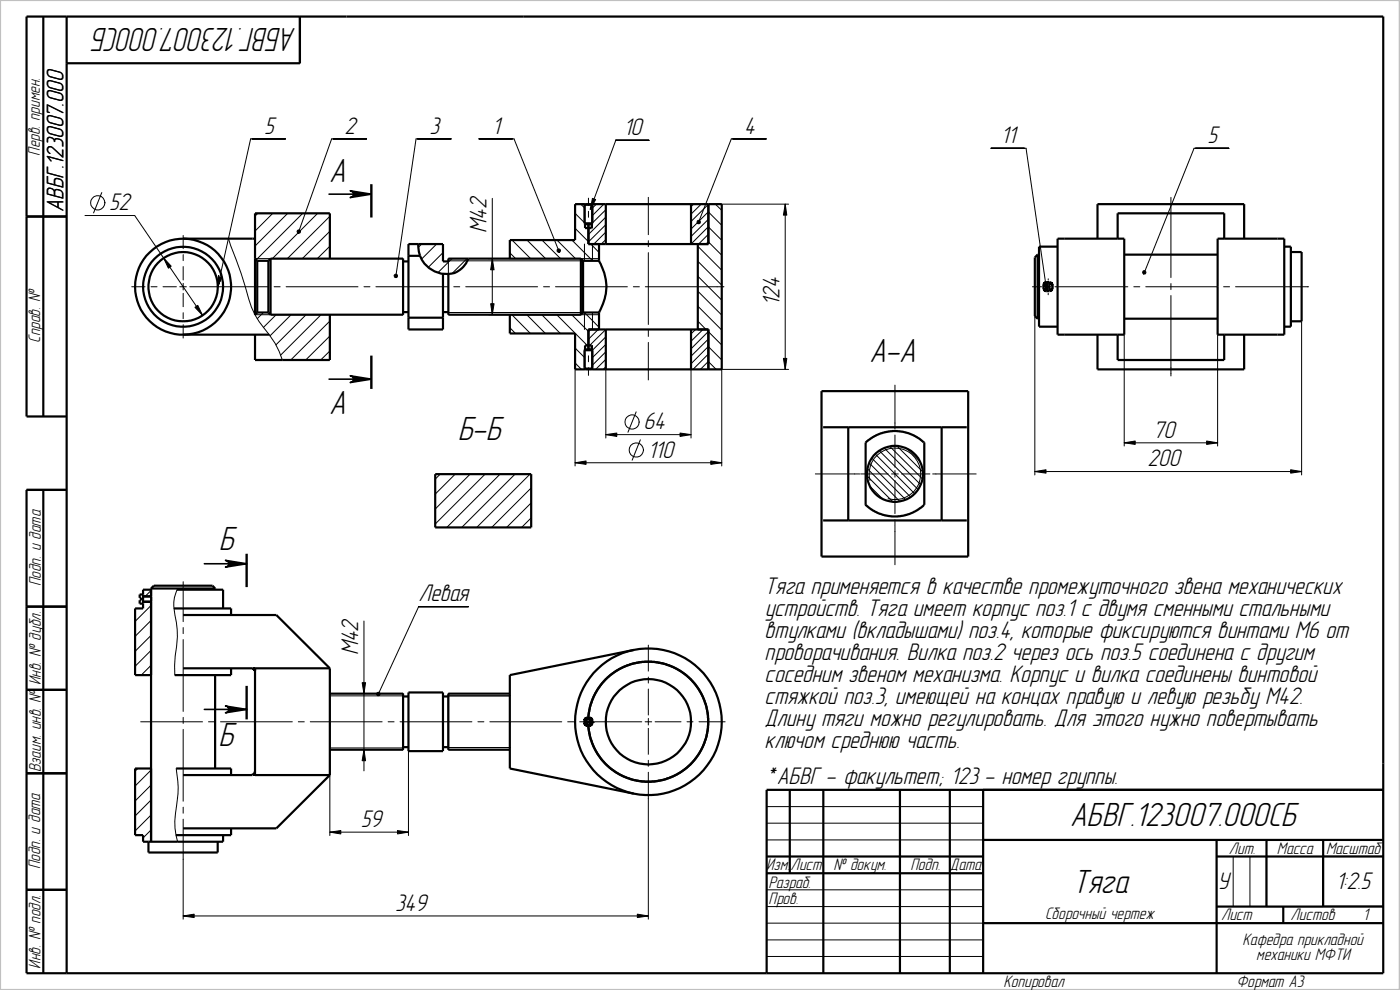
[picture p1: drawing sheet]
<svg xmlns="http://www.w3.org/2000/svg" width="297mm" height="210mm" viewBox="0 0 297 210" stroke-linecap="round" stroke-linejoin="round" font-family="sans-serif">
<g fill="none" stroke="#000" stroke-width=".21">
<path d="M60.5 29.5h-7.3l-7 31.3M77.8 29.5h-7.4l-7 19.6M95.7 29.5h-7.4l-4.3 29M101.6 29.5h7.5l9.4 23.7M130.6 29.8h.1M130.6 29.8h7.1M130.6 29.8l-5.4 14.6M162.5 29.5h-7.3l-7 17.6M210.3 31.5h7.4l4.2 29.1M260.7 31.5h-7.4l-10.5 26.3M18 45.7h10.6l14.4 21.2M21.6 40.9l-1.7 4.3"/>
<path d="M38.9 50v2.7M38.9 54v1.3M38.9 56.6v2.8M48.5 50.6l.4 1.5a108.4 108.4 0 0 1 4.4 13.1 20.3 20.3 0 0 0 3.8 5.8l1.3 1.9 1.5 3.5M54.7 45.3l-.6 .5M57.9 45.3l-3.8 3.7M61 45.3l-6.9 6.9M64.2 45.3l-9.8 9.8M67.4 45.3l-9.6 9.6M70 54.9h-15.9v11.9h15.9M70 52.2l-2.7 2.7M70 49.1l-5.9 5.8"/>
<path d="M70 45.9l-9 9M85.5 54.9v11.9M89.5 51.8l-.8 .7M92.6 51.8l-3.2 3.2M94 53.6l-3.2 3.1M95.1 54.9v11.9M95.1 55.3h28.6M95.9 54.9l-3 2.9M99.1 54.9l-3.2 3.1M103.7 54.9h23.4M104.4 42.1v24.7M108.2 53.6l1.2 1.3"/>
<path d="M108.6 50.9l4 4M111.8 50.9l3.9 4M115 50.9l3.9 4M118.2 50.9l3.9 4M121.3 50.9l4.4 4.4M122 45.3l2 1.9M123.2 43.3l.8 .8M124 51.8v3.4M124.2 43.3v.4M124.8 42v1.6M124.8 44.8v1.3M124.8 47.4v1.5"/>
<path d="M125.3 51.8l1.8 1.8M125.5 43.3v4.2h-1.4v-3.8M125.7 43.3v5.1M125.7 51.8v3.4M126.5 43.3l-.8 .8M128.1 43.3l-2.4 2.4M128.5 47.7l-3.7 3.6-2.8-2.9M128.5 50.8l-.9 1M128.5 49.2l-2.5 2.6M128.5 46.1l-3.7 3.6M128.5 44.5l-2.8 2.8M137.5 41.9v7.9"/>
<path d="M137.5 51.1v1.2M137.5 53.6v15.2M147.2 43.3l-.6 .5M148 58.6l5.1 5.1M148 55.4l5.1 5.1M148 52.2l5.1 5.1M148.8 43.3l-2.2 2.1M149.8 51.8l.5-.5 2.8 2.8M150.3 48.1l2.8 2.9M150.3 45l2.8 2.8M150.3 49.7l-2.1 2.1M150.3 44.9l-3.7 3.7"/>
<path d="M150.3 46.5l-3.7 3.7M150.3 48.1l-3.7 3.7M151.8 43.3l1.3 1.3M166.6 43.3v35.1M167.3 43.3h-17l-3.7 3.7M222.4 59.1v.3M248.4 41.9v17M27.9 60.8h2.9M32 60.8h1.3M34.6 60.8h2.8M38.1 60.8h1.4M38.9 60.1v1.4"/>
<path d="M38.9 62.2v2.9M38.9 66.3v1.3M38.9 68.9v2.8M40.3 60.8h16.6M55.9 66.3l-1.3 1.3M58.2 60.8h1.2M58.6 66.8l-2.7 2.7M60.7 60.8h15.2M61.8 66.8l-4.5 4.4M64.9 66.8l-6.4 6.4M68.1 66.8l-8.6 8.6M70 74.5l-2 1.9"/>
<path d="M70 71.3l-5.1 5.1M70 68.1l-8.3 8.3M77.2 60.8h1.3M79.8 60.8h15.2M95.1 66.3h28.6M96.3 60.8h1.2M98.8 60.8h15.2M103.7 66.8h23.4M108.2 69.5l1.1 1.2M108.6 66.8l3.9 3.9M111.8 66.8l3.9 3.9M114.9 66.8l4 3.9"/>
<path d="M115.3 60.8h1.3M117.9 60.8h15.2M118.1 66.8l6.5 6.5M121.3 66.8l3.5 3.5M122 73.8l2 2M122 77l1.4 1.4M122 78.4v20.4M124 66.3l3.1 3.1M124 66.5v3.4M124.1 77.9v-3.8h1.4v4.3M124.2 77.9v.5M124.8 72.6v1.6"/>
<path d="M124.8 75.5v1.3M124.8 78v1.6M125.3 69.9l-.5 .5M125.7 66.5v3.4M125.7 73.3v5.1M126.9 69.9l-2.1 2.1M128.5 77.8l-.5 .6M128.5 76.2l-2.1 2.2M128.5 74.6l-2.8 2.9M128.5 73.1l-2.8 2.8M128.5 71.5l-2.8 2.8M128.5 69.9l-3.4 3.4"/>
<path d="M128.5 78.4v14.5M134.4 60.8h1.2M136.9 60.8h16.7M137.5 70.1v1.3M137.5 72.6v8M146.6 78.4v14.5M147.6 69.9l-1 .9M148 68.1l1.8 1.8M148 64.9l5.1 5.1M148 61.8l5.1 5M149.1 69.9l-2.5 2.5M150.3 76.7l1.6 1.7"/>
<path d="M150.3 70.4l2.8 2.8M150.3 70.3l-3.7 3.7M150.3 71.9l-3.7 3.7M150.3 75.1l-3.3 3.3M150.3 76.7l-1.7 1.7M150.3 78.3l-.1 .1M150.3 78.4h17M153.1 76.4l-2.8-2.9-3.7 3.7M153.1 78.4v20.4M219 60.8h2M219.5 67.1v33.7M221.7 60.8h1.4"/>
<path d="M222.4 60.1v1.4M222.4 62.2v.3M223.8 60.8h15.5M238.5 71v23.6M240.5 60.8h1.3M243.1 60.8h15.2M248.4 60.2v1.2M248.4 62.7v17.1M258.3 71v23.6M259.6 60.8h1.3M262.1 60.8h15.5M276.1 68.2v32.6"/>
<path d="M122 98.2h31.1M128.5 92.2h18.1M135 87.4l-1.8 4.3M135.8 93.3l-1.7 4.3M184 99.4l6.9 7M184.4 98.2l7.8 7.8M185 97.2l8.2 8.3M185.7 96.3l8.4 8.4M186.5 95.6l8.3 8.2M187.6 95l7.7 7.8M188.8 94.7l6.9 6.9M189.9 81.7v9.3"/>
<path d="M189.9 92.3v6.8M189.9 99.8v1.4M190.3 94.6l5.5 5.5M192.4 95.2l2.8 2.7M238.5 93.9h19.8M93.4 100.6l-1.1 1M96.6 100.6l-4.3 4.2M99.7 100.6l-7.4 7.4M102.9 100.6l-10.6 10.6M106.1 100.6l-11.3 11.3M109.3 100.6l-11.3 11.3M112.4 100.6l-11.3 11.3"/>
<path d="M112.7 103.5l-8.4 8.4M112.7 106.7l-5.2 5.2M112.7 109.9l-2 2M173 100.5h9.4M182.6 100.5h5.8M183.9 101l5.5 5.5M184.5 103.1l2.8 2.8M184.6 101.9a5.5 5.5 0 0 1 4.8-6.9 5.5 5.5 0 0 1 5.9 6 5.5 5.5 0 0 1-6.9 4.8M189.1 100.5h1.5M189.9 101.9v7.1M189.9 110.2v1.3M189.9 111.6v8.2"/>
<path d="M191.3 100.5h6M197.9 100.5h9.2M219.5 100h56.6M32 125.3l-1.2 1.2M32 138l-3.3 3.4M32 134.8l-3.3 3.4M32 131.6l-3.3 3.4M32 128.4l-3.3 3.4M32 127.6h.1M32 126.5v1.1M32.1 127.1v.1M37.5 125.1a8.2 8.2 0 0 0-.4 5.5 18.9 18.9 0 0 1 .1 8.5l-.1 4.1"/>
<path d="M38.9 123.4v8.5M38.9 133.1v1.3M38.9 135.7v15.2M77.2 131.7v31.8M99.4 128.7h-10.6l-8.5 18.5M137.5 136.9v5.5M29.8 153.1h13.2M32 141.1l-2 2.1M38.9 152.2v1.3M38.9 154.7v15.3M44.2 153.1h1.3M46.8 153.1h15.2"/>
<path d="M63.3 153.1h1.3M65.8 153.1h15.3M70 147.6h15.5M70 158.7h15.5M82.3 153.1h1.3M84.9 153.1h15.2M85.5 147.2v11.8M86.7 159.3v17.9M95.1 147.2v11.8M101.4 153.1h1.3M103.9 153.1h15.3M108.2 147.6h-13.1v11h13.1"/>
<path d="M120.4 153.1h1.3M123 153.1h13.1M124 153.3a.86 .86 0 0 1 .7-1.1 .86 .86 0 0 1 1 .9 .86 .86 0 0 1-1.1 .8M124.2 153a.68 .68 0 0 1 .6-.6 .68 .68 0 0 1 .7 .6M124.2 153.2v.1M125.5 153.2a.69 .69 0 0 1-.8 .6M136.9 153.1h1.4M137.5 143.6v1.3M137.5 146.2v5.5M137.5 152.4v1.4M137.5 154.5v5.5M139 153.1h5.5"/>
<path d="M145.8 153.1h1.2M148.3 153.1h5.5M29.3 163l-.6 .6M32 176.1l-1.6 1.7M32 172.9l-3.3 3.4M32 169.7l-3.3 3.4M32 166.5l-3.3 3.4M32 163.4l-3.3 3.4M37.4 163a23.4 23.4 0 0 1-.2 9.7 13.6 13.6 0 0 0 .5 5.9M38.9 171.2v1.3M38.9 173.8v21.2M70 164.4v12.8"/>
<path d="M70 176.5h16.7M137.5 161.3v1.3M137.5 163.8v31.2M162.6 171.1h46M162.6 174.6h46M162.6 178.2h46M208.5 167.6h84.9v10.5h-84.9zM38.9 194.3h98.6M162.6 188.8h46M162.6 192.3h46M162.6 199.4h46M208.6 195.8v-17.7h49.5v17.7h-95.5"/>
<path d="M261.6 181.7v10.6M265.2 181.7v10.6M280.7 181.7h-12.1v10.6h12.1v-10.6h12.7v10.5h-12.7M162.6 202.9h46"/>
<circle cx="20.7" cy="43" r="1.52"/>
<circle cx="134.1" cy="89.5" r="1.49"/>
<circle cx="135" cy="95.5" r="1.52"/>
</g>
<path d="M0 0h297v210h-297z" fill="none" stroke="#c0c0c0" stroke-width=".47"/>
<g fill="none" stroke="#000" stroke-width=".47">
<path d="M9.2 3.5v84.8M14.1 3.5v203M63.6 3.5v9.9h-49.5M5.6 45.9h8.5M38.9 50.6h15.2M54.1 54.9v-9.6h15.9v9.6M54.1 54.9l.5 .4M54.1 54.9v11.9l.5-.5M54.6 55.3h2.3M54.6 55.3v11M56.9 55.3v11M57.4 54.9v11.9"/>
<path d="M57.4 54.9h28.1v11.9h-28.1M57.4 54.9l-.5 .4M85.5 55.5h1.2M86.7 54.3v-2.5h7.3v3.7h1.1v-.6h28.1M86.7 54.3h2.4M86.7 54.3v13.1M88.7 51.8l.2 1.6 .2 .9M89.1 54.3a6 6 0 0 0 4.9 3.8M94 58.1v9.3M94 58.1h1.1M95.1 58.1v8.7h28.1M99.4 54.9a5 5 0 0 1-4.3 3.2"/>
<path d="M123.2 54.9l.5 .4M123.2 54.9v11.9M123.7 55.3v11M123.7 55.3h3.4M124 43.4h1.7M124 43.3h.1M124 43.4v4M124 47.4l.1 .1M124 43.3h-2v7.6h-13.8v4M124 47.4h1.7M124.1 47.5h1.4M124.1 47.5v.9h1.4v-.9"/>
<path d="M124.8 47.5v4.3h3.7M125.5 43.3h-1.3l-.2 .1M125.5 43.3h.2M125.5 43.3l.2 .1M125.7 43.4v4M125.7 47.4l-.2 .1M125.7 43.3h2.8M125.7 43.3h-.1M127.1 55.3a10.5 10.5 0 0 1 0 11M127.1 51.8v3.5M128.5 43.3v8.5M128.5 43.3h18.1"/>
<path d="M128.5 51.8h18.1M146.6 43.3v8.5M146.6 43.3h6.5v35.1h-6.5M148 51.8v18.1M150.3 43.3v8.5h-3.7M220.1 54l-.6 .6v12.5l.6 .5M220.1 54h.3M220.1 54v13.6M222.1 59.9v1.9h.5M222.1 59.9l-.4 .1-.3 .6 .1 .8 .6 .4M222.1 59.9h.5v1.9M222.6 59.9l.4 .2 .3 .5-.1 .7-.6 .5"/>
<path d="M224.4 50.6h14.1v20.4h-14.1zM224.4 52.3h-4v17h4M232.8 50.6v-7.3h31.1v7.3M237.1 50.6v-5.3h22.6v5.3M238.5 54h19.8M258.3 50.6h14.2v20.4h-14.2zM272.5 52.3h1.4v17h-1.4M273.9 53.5h2.2v14.7h-2.2M38.9 71h18.2M54.6 66.3h2.3M56.9 66.3l.5 .5M70 66.8v9.6h-15.9v-5.4"/>
<path d="M85.5 66.2h1.2M86.7 67.4v2.5h7.3v-2.5M86.7 67.4h7.3M94 66.2h1.1M108.2 66.8v3.9h13.8v7.7h2M123.7 66.3l-.5 .5M123.7 66.3h3.4M124 74.3h1.7M124 78.4h.1M124 78.2l.2 .2h1.3M124 74.3v3.9M124 78.2h1.7"/>
<path d="M124.1 78.3l-.1 .1M124.1 74.1l-.1 .2M124.1 74.1v-.8h1.4v.8M124.1 74.1h1.4M125.5 78.4h.2M125.5 74.1l.2 .2M125.6 78.3l.1 .1M125.7 74.3v3.9M125.7 78.4h2.8M125.7 78.2l-.2 .2M127.1 66.3v3.6M128.5 78.4h18.1"/>
<path d="M128.5 69.9h18.1M128.5 69.9h-3.7v4.2M128.5 69.9v8.5M146.6 69.9h3.7v8.5M146.6 69.9v8.5M220.1 67.6h.3M232.8 71v7.4h31.1v-7.4M237.1 71v5.4h22.6v-5.4M238.5 67.6h19.8M14.1 88.3h-8.5v-84.8h287.9v203h-287.9v-102.6h8.5M174.3 83h31.1v35.1h-31.1zM174.6 90.6h30.5"/>
<path d="M180 90.6v19.8M196 93.9l-1-.9-1.1-.6-1.6-.6-2-.4-1.7 .1-1.8 .4-1.7 .9-1.4 1.1-.1 13.2 .2 .1 1.4 1.1 1.4 .7 1.9 .5 2 .1 1.9-.4 1.4-.5 2.3-1.6v-13.2M199.8 90.6v19.8M9.2 103.9v102.6M92.3 100.6h20.4v11.3h-20.4zM174.6 110.4h30.5M5.6 128.7h8.5M30.4 126.1h-.8v.7h.4v.5h-.4v.8h.8M30.4 126.1v2M30.4 127.6h1.6M30.4 126.5h1.6M30.4 128.1v1h-1.7v14.1h3.3"/>
<path d="M30.4 127.7h1.6M32 124.8l.6-.6h12.5l.5 .6M32 124.8v1.7M32 127.6v51M32 125.1h-1.6v1M32 124.8h13.6M32 126.5v1.1M36.9 129.1h12.1v1.4M37.5 125.1h9.8v4M38.9 130.5h19.7l11.4 11.3M45.6 124.8v.3M134.5 137.9l-26.3 5.3v19.8l26.3 5.4"/>
<path d="M5.6 146.3h8.5M38.9 141.8h14.9l.3 .2v.4M45.6 143.2v19.8M49 141.8v1.4h-11.9M70 147.2h15.5v11.8h-15.5M70 141.8h-15.9v22.6h15.9M70 141.8v22.6M85.5 158.5h1.2M85.5 147.7h1.2M86.7 146.9h7.3v12.4h-7.3zM94 158.5h1.1M94 147.7h1.1"/>
<path d="M108.2 147.2h-13.1v11.8h13.1M124.1 153h1.5M124.1 153.2h1.5M124.8 152.3l.4-2.5 1.1-2.8 1.2-1.8 1.9-1.9 2-1.4 2.3-1 2.5-.5h2l2.2 .3 2.3 .8 2.1 1.1 1.7 1.4 1.2 1.5 1.4 2.4 .8 2.2 .3 2.3v2l-.6 2.6-1.3 2.9-1.3 1.7-1.8 1.7-2.5 1.4-2.2 .8-2.3 .3h-2l-2.6-.6-2.8-1.3-1.8-1.3-1.7-1.9-1.4-2.4-.8-2.2-.3-2.2M124.8 152.3l.3-2.2 .8-2.2 1.4-2.4 1.7-1.9 1.8-1.3 2.8-1.3 2.6-.6h2l2.3 .3 2.2 .8 2.5 1.4 1.4 1.2 1.4 1.7 1.1 2.1 .8 2.3 .3 2.2v2l-.5 2.5-1 2.3-1.4 2-1.9 1.9-1.8 1.2-2.8 1.1-2.6 .4h-2l-2.5-.5-2.3-1-2-1.4-1.9-1.9-1.2-1.8-1.1-2.8-.4-2.4M124.8 152.3v.1M124.8 153.9v.1M124.8 152.3l.7 .2 .2 .6-.2 .6-.7 .3M124.8 152.3l-.4 .1-.4 .4v.6l.2 .3 .6 .3M5.6 164h8.5M31.5 178.6v2.2h14.7v-2.2M32 163h-3.3v14.2h1.7v1.4h1.1"/>
<path d="M37.4 163h11.6v1.4M47.3 177.2v1.4h-15.8M49 175.7v1.5h-11.7M54.1 163.9l-.2 .4-.3 .1h-14.7M70 164.4l-11.4 11.3h-19.7M167.6 167.6v17.7M174.7 167.6v38.9M190.9 167.6v38.9M201.5 167.6v38.9M208.6 167.6v38.9M208.6 178.2h84.9M258.1 178.2v28.3"/>
<path d="M268.7 178.2v14.1M280.7 178.2v14.1M293.5 167.6h-130.9v38.9M5.6 188.8h8.5M162.6 185.3h46M162.6 181.7h46M208.6 195.8h84.9M258.1 181.7h35.4M258.1 192.3h35.4M272.2 192.3v3.5"/>
<circle cx="38.8" cy="60.8" r="8.5"/>
<circle cx="38.8" cy="60.8" r="7.3"/>
<circle cx="38.8" cy="60.8" r="10.2"/>
<circle cx="189.8" cy="100.5" r="5.9"/>
<circle cx="124.8" cy="153.1" r=".69"/>
<circle cx="137.6" cy="153.1" r="15.6"/>
<circle cx="137.6" cy="153.1" r="9.1"/>
</g>
<g fill="#000" stroke="#000" stroke-width=".21">
<path d="M34.7 54.7l1.6 1.8-.6 .4zM104.4 54.9l.4 2.3h-.7zM125.7 42.1l.7 .2-1.2 2.1zM166.6 43.3l.3 2.3h-.7zM41.4 65.2l.6-.4 1 2.1zM47 58.7l.1-.1-.9 2.2zM46.4 58.5l-.2 2.3zM46.4 58.6l-.2 2.2zM46.4 58.7l-.2 2.1zM46.5 58.8l-.3 2zM46.6 58.8l.1 .1-.5 1.9zM46.7 58.9h.1l-.6 1.9z"/>
<path d="M46.8 58.9l.1-.1-.7 2zM46.9 58.8l.1-.1-.8 2.1zM104.1 64.4h.7l-.4 2.4zM166.2 76h.7l-.3 2.4zM122 98.2l2.3-.4v.7zM128.5 92.2l2.4-.3v.7zM144.3 91.9l2.3 .3-2.3 .4zM150.8 97.8l2.3 .4-2.3 .3zM238.5 93.9l2.3-.3v.7zM256 93.6l2.3 .3-2.3 .4zM219.5 100l2.4-.3v.7zM273.8 99.7l2.3 .3-2.3 .4z"/>
<path d="M76.8 144.8h.8l-.4 2.4zM77.2 159l.4 2.4h-.8zM70 176.5l2.3-.3v.7zM84.3 176.2l2.4 .3-2.4 .4zM38.9 194.3l2.3-.4v.7zM135.2 193.9l2.3 .4-2.3 .3z"/>
<path d="M63.1 48.9a.36 .36 0 0 1 .6 .1 .36 .36 0 0 1-.4 .5l.1-.4-.1 .4-.3-.4z" fill-rule="evenodd"/>
<path d="M83.7 58.3a.37 .37 0 0 1 .6 0 .37 .37 0 0 1-.4 .6l.1-.4-.1 .4-.1-.1z" fill-rule="evenodd"/>
<path d="M118.3 52.9a.36 .36 0 0 1 .5 .1 .36 .36 0 0 1-.1 .5l-.2-.3 .2 .3-.5-.2z" fill-rule="evenodd"/>
<path d="M148 46.9a.37 .37 0 0 1 .6 .1 .37 .37 0 0 1-.5 .5l.1-.4-.1 .4-.2-.4z" fill-rule="evenodd"/>
<path d="M242.5 57.5a.36 .36 0 0 1 .6 .2 .36 .36 0 0 1-.5 .4l.2-.3-.2 .3-.2-.3z" fill-rule="evenodd"/>
<path d="M221.7 60.3a.35 .35 0 0 1 .5 .2 .35 .35 0 0 1-.2 .5l-.1-.4 .1 .4-.4-.2-.1-.3z" fill-rule="evenodd"/>
<path d="M80 147a.37 .37 0 0 1 .6 .2 .37 .37 0 0 1-.5 .4l.2-.4-.2 .4-.2-.2z" fill-rule="evenodd"/>
</g>
<g fill="#000" stroke="#000" stroke-width=".34">
<path d="M74.3 40.5l4.5 .7-4.5 .7a.72 .72 0 0 0 .7-.7 .72 .72 0 0 0-.7-.7z" fill-rule="evenodd"/>
<path d="M74.3 79.7l4.5 .7-4.5 .8a.72 .72 0 0 0 .7-.8 .72 .72 0 0 0-.7-.7z" fill-rule="evenodd"/>
<path d="M47.8 118.9l4.5 .7-4.5 .7a.72 .72 0 0 0 .7-.7 .72 .72 0 0 0-.7-.7z" fill-rule="evenodd"/>
<path d="M47.8 149.8l4.5 .7-4.5 .7a.72 .72 0 0 0 .7-.7 .72 .72 0 0 0-.7-.7z" fill-rule="evenodd"/>
</g>
<path d="M69.8 41.2h9M69.8 80.4h9M43.3 119.6h9M43.3 150.5h9" fill="none" stroke="#000" stroke-width=".34"/>
<path d="M78.8 39.1v7M78.8 75.4v7.1M52.3 117.5v7M52.3 145.5v7.1" fill="none" stroke="#000" stroke-width=".51"/>
<g font-size="7.2">
<text x="62.9" y="5.9" transform="rotate(-180 62.9 5.9)">АБВГ.123007.000СБ</text>
<text x="69.8" y="38.7">А</text>
<text x="184.5" y="76.8">А-А</text>
<text x="69.8" y="87.9">А</text>
<text x="97.2" y="93.4">Б-Б</text>
<text x="46.4" y="116.7">Б</text>
<text x="46.4" y="158.3">Б</text>
<text x="227" y="175.3">АБВГ.123007.000СБ</text>
<text x="227.5" y="189.4">Тяга</text>
</g>
<g font-size="5.1">
<text x="56" y="28.4">5</text>
<text x="73.1" y="28.4">2</text>
<text x="91.1" y="28.4">3</text>
<text x="104.4" y="28.4">1</text>
<text x="132.2" y="28.7">10</text>
<text x="157.9" y="28.4">4</text>
<text x="212.3" y="30.4">11</text>
<text x="256.2" y="30.4">5</text>
<text x="13.5" y="44.9" transform="rotate(-90 13.5 44.9)">АВБГ.123007.000</text>
<text x="23.2" y="44.6">52</text>
<text x="103.2" y="49.4" transform="rotate(-90 103.2 49.4)">М42</text>
<text x="165.4" y="65" transform="rotate(-90 165.4 65)">124</text>
<text x="136.5" y="91.1">64</text>
<text x="244.6" y="92.8">70</text>
<text x="137.4" y="97.1">110</text>
<text x="243.5" y="98.9">200</text>
<text x="162.2" y="125.9">Тяга применяется в качестве промежуточного звена механических</text>
<text x="88.8" y="127.6">Левая</text>
<text x="162.2" y="130.6">устройств. Тяга имеет корпус поз.1 с двумя сменными стальными</text>
<text x="162.2" y="135.3">втулками (вкладышами) поз.4, которые фиксируются винтами М6 от</text>
<text x="76" y="139" transform="rotate(-90 76 139)">М42</text>
<text x="162.2" y="140">проворачивания. Вилка поз.2 через ось поз.5 соединена с другим</text>
<text x="162.2" y="144.6">соседним звеном механизма. Корпус и вилка соединены винтовой</text>
<text x="162.2" y="149.3">стяжкой поз.3, имеющей на концах правую и левую резьбу М42.</text>
<text x="162.2" y="153.9">Длину тяги можно регулировать. Для этого нужно повертывать</text>
<text x="162.2" y="158.6">ключом среднюю часть.</text>
<text x="162.6" y="166.4">*АБВГ - факультет; 123 - номер группы.</text>
<text x="76.5" y="175.4">59</text>
<text x="258.3" y="188.6">У</text>
<text x="283.4" y="188.7">1:2.5</text>
<text x="83.8" y="193.2">349</text>
</g>
<g font-size="3.6">
<text x="8.4" y="33.1" transform="rotate(-90 8.4 33.1)">Перв. примен.</text>
<text x="8.5" y="72.7" transform="rotate(-90 8.5 72.7)">Справ. №</text>
<text x="8.6" y="124.3" transform="rotate(-90 8.6 124.3)">Подп. и дата</text>
<text x="8.6" y="163.8" transform="rotate(-90 8.6 163.8)">Взаим. инв. № Инв. № дубл.</text>
<text x="8.6" y="184.4" transform="rotate(-90 8.6 184.4)">Подп. и дата</text>
<text x="162.6" y="184.7">Изм.Лист № докум.</text>
<text x="193.2" y="184.7">Подп. Дата</text>
<text x="260.7" y="181.1">Лит.</text>
<text x="270.9" y="181.1">Масса</text>
<text x="281.4" y="181.1">Масштаб</text>
<text x="163" y="188.4">Разраб.</text>
<text x="163.1" y="191.9">Пров.</text>
<text x="221.7" y="194.9">Сборочный чертеж</text>
<text x="259" y="195.1">Лист</text>
<text x="273.8" y="195.1">Листов</text>
<text x="289.1" y="195.1">1</text>
<text x="263.6" y="200.5">Кафедра прикладной</text>
<text x="266.5" y="203.8">механики МФТИ</text>
<text x="8.6" y="205.5" transform="rotate(-90 8.6 205.5)">Инв. № подл.</text>
<text x="212.9" y="209.5">Копировал</text>
<text x="262.3" y="209.5">Формат А3</text>
</g>
</svg>
